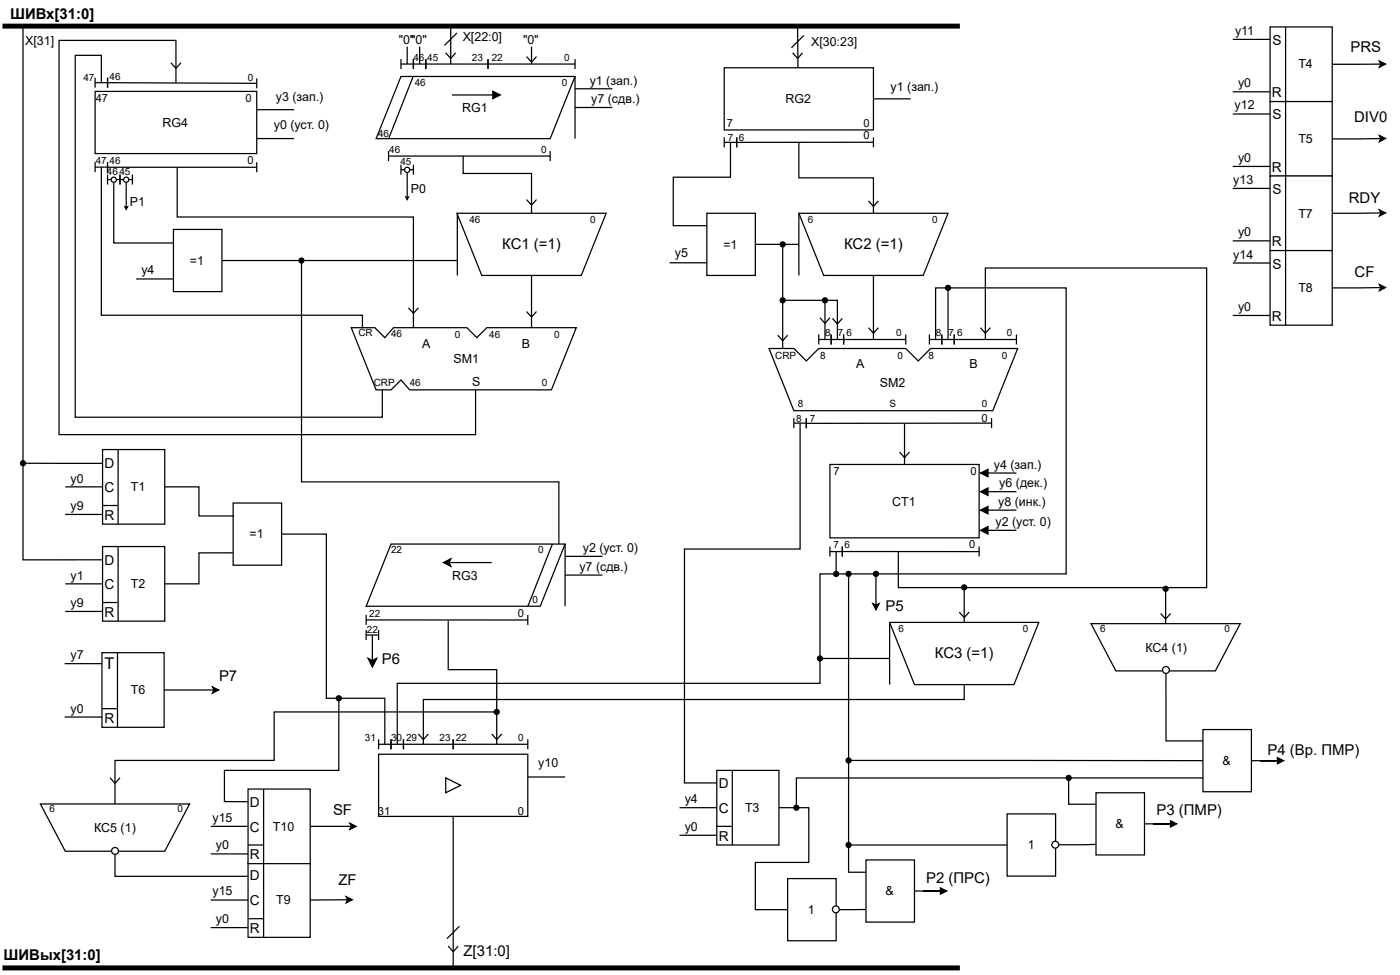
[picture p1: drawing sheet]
<svg xmlns="http://www.w3.org/2000/svg" width="286mm" height="199mm" viewBox="0 0 286 199" stroke-linecap="round" stroke-linejoin="round" font-family="sans-serif">
<path d="M.5 5.3h195.4" fill="none" stroke="#000" stroke-width="1" stroke-linecap="butt"/>
<path d="M81.8 15.6h35.6l-5.1 12.7h-35.5z" fill="#fff"/>
<g fill="none" stroke="#000" stroke-width=".25">
<path d="M81.8 15.6h35.6l-5.1 12.7h-35.5zM81.8 13.1h2.6M81.8 12.1v2M83.1 9.5v3.6M84.3 15.6l-5 12.7M84.4 12.1v2M86.9 13.1h30.5M86.9 12.1v2M92 5.5v7.6M92.2 19.4h8.4M93.3 6.7l-2.6 2.6M99.6 12.1v2"/>
<path d="M100.6 18.6l1.5 .8-1.5 .7zM108.5 9.5v3.6M117.4 12.1v2M117.4 15.6v12.7M117.4 18.1h7.6M79.3 31.8h33M79.3 30.8v2.1M112.3 30.8v2.1M117.4 21.9h7.6"/>
</g>
<path d="M100.6 18.6l1.5 .8-1.5 .7z" fill="#000"/>
<path d="M93.3 43.5h30.4l-5.1 12.7h-20.3z" fill="#fff"/>
<path d="M35.9 16.9v-8.7h-23.8v80.5h85v-9.1M84.4 13.1h2.5M84.4 12.1v2M85.6 9.5v3.6M86.9 12.1v2M22 34.1h30.4M22 33.1v2M36.2 34.1v10.2h48.2v22.6M52.4 33.1v2M94.5 31.8v3.6h14v8.1M93.3 43.5h30.4l-5.1 12.7h-20.3zM108.5 56.2v10.7" fill="none" stroke="#000" stroke-width=".25"/>
<path d="M147.8 13.8h30.5v12.7h-30.5z" fill="#fff"/>
<path d="M147.8 13.8h30.5v12.7h-30.5zM162.8 5.5l.1 8.2M164.1 7.2l-2.6 2.6M147.8 28v2.1M150.4 28v2.1M178.3 20.2h7.6M178.3 29h-30.5M178.3 28v2" fill="none" stroke="#000" stroke-width=".25"/>
<path d="M144.3 43.5h9.9v12.7h-9.9z" fill="#fff"/>
<path d="M149.1 29.1v7.1h-11.7v9.9h6.9M136.7 53.6h7.6M144.3 43.5h9.9v12.7h-9.9z" fill="none" stroke="#000" stroke-width=".25"/>
<path d="M163.1 43.5h30.4l-5.1 12.7h-20.3z" fill="#fff"/>
<g fill="none" stroke="#000" stroke-width=".25">
<path d="M91 10.8l1 1.1 1-1.1M107.5 11.5l1 1.2 1-1.2M161.8 10.8l1 1.1 1-1.1M163.1 29.1v7.2h15.2v7.2M107.5 40.7l1 1.2 1-1.2M154.2 49.9h8.9M159.8 50.4v20.8M163.1 43.5h30.4l-5.1 12.7h-20.3zM163.1 43.5v12.7M177.3 41l1 1.1 1-1.1M178.3 56.2v13M83.4 62.8l1 1.2 1-1.2"/>
<path d="M107.5 63.6l1 1.1 1-1.1M157 71.1h5l2.6 2.6 2.5-2.6h17.8l2.5 2.6 2.6-2.6h17.7l-5.1 12.7h-40.6zM158.7 68.4l1.1 1.1 1-1.1M160.3 61.3h10.6v8.1M167.1 69.3h17.8M167.1 68.3v2M167.4 64.8l1 1.2 1-1.2M168.4 61.8v7.4M169.6 68.3v2M169.9 65l1 1.1 1-1.1M172.2 68.3v2M177.3 66.9l1 1.1 1-1.1"/>
<path d="M184.9 68.3v2M189.7 69.3h17.8M189.7 68.3v2M192.2 68.3v2M194.8 68.3v2M200.1 66.9l1 1.1 1-1.1M207.5 68.3v2"/>
<circle cx="159.8" cy="49.9" r=".51"/>
<circle cx="159.8" cy="61.3" r=".51"/>
<circle cx="168.4" cy="61.3" r=".51"/>
</g>
<g fill="#000">
<circle cx="159.8" cy="49.9" r=".51"/>
<circle cx="159.8" cy="61.3" r=".51"/>
<circle cx="168.4" cy="61.3" r=".51"/>
</g>
<path d="M169.4 94.8h30.4v15h-30.4z" fill="#fff"/>
<g fill="none" stroke="#000" stroke-width=".25">
<path d="M193.5 59.3v10.1M191 69.2v-10.5h26.6v58.4h-46.9v-4.6M201.1 69.2v-14.5h45.2v65.2h-62.9v-7.4M164.6 85.4v2M169.4 94.8h30.4v15h-30.4zM183.6 92.2l1 1.2 1-1.2M184.6 86.4v8.4M202.4 85.3v2.1M202.4 86.3l-37.8 .1M169.4 112.6h30.4M169.4 111.5v2.1M171.9 111.5v2.1"/>
<path d="M199.8 111.5v2.1M200.1 100.3l1.6-.7v1.5zM200.1 104.1l1.6-.8v1.6zM200.1 108.2l1.6-.7v1.5zM201.7 100.3h5.8M201.7 104.1h5.8M201.7 108.2h5.8"/>
<circle cx="193.5" cy="58.7" r=".51"/>
</g>
<g fill="#000">
<path d="M200.1 100.3l1.6-.7v1.5zM200.1 104.1l1.6-.8v1.6zM200.1 108.2l1.6-.7v1.5z"/>
<circle cx="193.5" cy="58.7" r=".51"/>
</g>
<path d="M146.3 157.2h12.7v15.2h-12.7z" fill="#fff"/>
<path d="M163.3 86.4v25.6h-23.6v47.8h6.6M146.3 157.2h12.7v15.2h-12.7zM149.5 157.2v15.2M138.7 164.8h7.6M138.7 170.5h7.6M146.3 168.6h3" fill="none" stroke="#000" stroke-width=".25"/>
<path d="M160.8 179.3h9.9v12.7h-9.9z" fill="#fff"/>
<path d="M159 164.8h6.1v11.2h-10.9v9.6h6.6M160.8 179.3h9.9v12.7h-9.9zM176.8 185.6h-6.1" fill="none" stroke="#000" stroke-width=".25"/>
<circle cx="170.6" cy="185.6" r=".7" fill="#fff"/>
<g fill="none" stroke="#000" stroke-width=".25">
<path d="M186.7 181.8h5.2M191.9 181.2l1.3 .6-1.3 .7z"/>
<circle cx="170.6" cy="185.6" r=".7"/>
</g>
<path d="M191.9 181.2l1.3 .6-1.3 .7z" fill="#000"/>
<path d="M176.8 175.5h9.9v12.7h-9.9z" fill="#fff"/>
<g fill="none" stroke="#000" stroke-width=".25">
<path d="M173.2 117.6v60.4h3.5M173.7 172.4h31.9M176.8 175.5h9.9v12.7h-9.9z"/>
<circle cx="173.2" cy="117.1" r=".51"/>
<circle cx="173.2" cy="172.4" r=".51"/>
</g>
<g fill="#000">
<circle cx="173.2" cy="117.1" r=".51"/>
<circle cx="173.2" cy="172.4" r=".51"/>
</g>
<path d="M205.6 166.1h9.9v12.7h-9.9z" fill="#fff"/>
<path d="M205.6 166.1h9.9v12.7h-9.9zM223.7 172.3l-7.6 .1" fill="none" stroke="#000" stroke-width=".25"/>
<circle cx="215.4" cy="172.4" r=".7" fill="#fff"/>
<g fill="none" stroke="#000" stroke-width=".25">
<path d="M233.6 168.1h5.3M238.9 167.5l1.3 .6-1.3 .7z"/>
<circle cx="215.4" cy="172.4" r=".7"/>
</g>
<path d="M238.9 167.5l1.3 .6-1.3 .7z" fill="#000"/>
<path d="M223.7 161.8h9.9v12.7h-9.9z" fill="#fff"/>
<g fill="none" stroke="#000" stroke-width=".25">
<path d="M218.1 159.2v4.9h5.6M223.7 161.8h9.9v12.7h-9.9z"/>
<circle cx="218.1" cy="158.7" r=".51"/>
</g>
<circle cx="218.1" cy="158.7" r=".51" fill="#000"/>
<path d="M222.7 127.3h30.4l-5 9.6h-20.3z" fill="#fff"/>
<path d="M222.7 127.3h30.4l-5 9.6h-20.3z" fill="none" stroke="#000" stroke-width=".25"/>
<circle cx="238" cy="136.7" r=".7" fill="#fff"/>
<g fill="none" stroke="#000" stroke-width=".25">
<path d="M236.9 125.2l1 1.1 1-1.1M237.9 120.7v6.6M260.7 154.6l1.3 .6-1.3 .7zM260.7 155.2h-5.3"/>
<circle cx="237.9" cy="120.2" r=".51"/>
<circle cx="238" cy="136.7" r=".7"/>
</g>
<g fill="#000">
<path d="M260.7 154.6l1.3 .6-1.3 .7z"/>
<circle cx="237.9" cy="120.2" r=".51"/>
</g>
<path d="M245.5 148.9h9.9v12.7h-9.9z" fill="#fff"/>
<g fill="none" stroke="#000" stroke-width=".25">
<path d="M238 137.4v13.8h7.5M173.7 155.2h71.8M245.5 148.9h9.9v12.7h-9.9zM245.6 158.8h-83.1v5.5"/>
<circle cx="173.2" cy="155.2" r=".51"/>
<circle cx="162.5" cy="164.8" r=".51"/>
</g>
<g fill="#000">
<circle cx="173.2" cy="155.2" r=".51"/>
<circle cx="162.5" cy="164.8" r=".51"/>
</g>
<path d="M20.9 91.7h12.7v15.3h-12.7z" fill="#fff"/>
<g fill="none" stroke="#000" stroke-width=".25">
<path d="M4.7 5.7v108.5h16.2M5.2 94.5l15.8 .1M13.3 99.4h7.6M20.9 91.7h12.7v15.3h-12.7zM24.1 91.7v15.3M13.3 105h7.6M20.9 103.2h3.1"/>
<circle cx="4.7" cy="94.5" r=".51"/>
</g>
<circle cx="4.7" cy="94.5" r=".51" fill="#000"/>
<path d="M20.9 111.5h12.7v15.3h-12.7z" fill="#fff"/>
<path d="M13.3 119.1h7.6M20.9 111.5h12.7v15.3h-12.7zM24.1 111.5v15.3M57.5 109h9.1v33.5h11.9v9.4M13.3 124.8h7.6M20.9 123h3.1" fill="none" stroke="#000" stroke-width=".25"/>
<path d="M47.6 102.7h9.9v12.6h-9.9z" fill="#fff"/>
<path d="M22 36.6h2.5M22 35.6v2.1M24.5 35.6v2.1M93.3 43.5v12.7M33.6 99.4h7v5.9h7.2M47.5 112.8h-6.9v6.3h-7M47.6 102.7h9.9v12.6h-9.9z" fill="none" stroke="#000" stroke-width=".25"/>
<circle cx="23.2" cy="36.7" r=".53" fill="#fff"/>
<g fill="none" stroke="#000" stroke-width=".25">
<path d="M24.5 36.6h2.5M24.5 35.6v2.1M25.8 37.2v5.1M27 35.6v2.1M25.5 42.2l.3 .1 .2-.1-.2 .5z"/>
<circle cx="23.2" cy="36.7" r=".53"/>
</g>
<path d="M25.5 42.2l.3 .1 .2-.1-.2 .5z" fill="#000"/>
<circle cx="25.8" cy="36.7" r=".53" fill="#fff"/>
<g fill="none" stroke="#000" stroke-width=".25">
<path d="M23.2 37.2v12.4h12.4"/>
<circle cx="25.8" cy="36.7" r=".53"/>
</g>
<path d="M79.8 111h35.5l-5 12.7h-35.6z" fill="#fff"/>
<path d="M79.8 111h35.5l-5 12.7h-35.6zM90.5 114.8l1.5-.8-.4 .8 .4 .8zM91.6 114.8h8.8M112.7 111l-5 12.7M115.3 111v12.7M115.3 113.5h7.7M115.3 117.4h7.7" fill="none" stroke="#000" stroke-width=".25"/>
<path d="M90.5 114.8l1.5-.8-.4 .8 .4 .8z" fill="#000"/>
<path d="M19.4 18.7h33v12.6h-33z" fill="#fff"/>
<g fill="none" stroke="#000" stroke-width=".25">
<path d="M19.4 18.7h33v12.6h-33zM20.7 16.9v-5.6h-5.3v73.8h62.6v-5.5M34.9 12.8l1 1.2 1-1.2M61.5 53.7v44.6h52.6v12.7M74.7 126.5h33M74.7 125.5v2M74.7 128.6v2M74.7 129.6h2.6M75.1 134.3l.9 .5 .9-.5-.9 1.8zM76 129.6v5.2M77.3 128.6v2M107.7 125.5v2"/>
<circle cx="61.5" cy="53.2" r=".51"/>
</g>
<g fill="#000">
<path d="M75.1 134.3l.9 .5 .9-.5-.9 1.8z"/>
<circle cx="61.5" cy="53.2" r=".51"/>
</g>
<path d="M259.2 5.5h12.7v15.2h-12.7z" fill="#fff"/>
<path d="M251.6 8h7.6M251.6 18.7h7.6M259.2 5.5h12.7v15.2h-12.7zM262.4 5.5v15.2M281.5 12.5l1.3 .6-1.3 .6 .3-.6zM281.8 13.1h-9.9" fill="none" stroke="#000" stroke-width=".25"/>
<path d="M281.5 12.5l1.3 .6-1.3 .6 .3-.6z" fill="#000"/>
<path d="M259.2 20.7h12.7v15.3h-12.7z" fill="#fff"/>
<path d="M251.6 23.3h7.6M251.6 34h7.6M259.2 20.7h12.7v15.3h-12.7zM262.4 20.7v15.3M281.5 27.6l1.3 .7-1.3 .6 .3-.6zM281.8 28.3h-9.9M92.5 166.6v31.2" fill="none" stroke="#000" stroke-width=".25"/>
<path d="M281.5 27.6l1.3 .7-1.3 .6 .3-.6z" fill="#000"/>
<path d="M77.3 153.9h30.4v12.7h-30.4z" fill="#fff"/>
<path d="M77.3 153.9h30.4v12.7h-30.4z" fill="none" stroke="#000" stroke-width=".25"/>
<path d="M91 158.7l3 1.6-3 1.5z" fill="#fff"/>
<g fill="none" stroke="#000" stroke-width=".25">
<path d="M91.5 126.7v10h9.9v15.2M77.3 151.9h30.4M77.3 150.9v2M79.8 150.9v2M82.3 150.9v2M85.4 149.8l1 1.1 1-1.1M91 158.7l3 1.6-3 1.5zM92.5 150.9v2M100.4 149.8l1 1.1 1-1.1M107.7 150.9v2M107.7 158.6h7.6M91.5 193.1l1 1.1 1-1.1"/>
<path d="M93.8 189l-2.6 2.6"/>
</g>
<path d="M.5 197.5h195.4" fill="none" stroke="#000" stroke-width="1" stroke-linecap="butt"/>
<path d="M20.8 133.2h12.7v15.2h-12.7z" fill="#fff"/>
<path d="M81.8 34.6h2.6M81.8 33.6v2M83.1 35.2v5.1M84.4 33.6v2M82.9 40.2l.2 .1 .3-.1-.3 .5zM13.2 135.4h7.6M20.8 133.2h12.7v15.2h-12.7zM24 133.2v15.2M13.2 146.3h7.6M20.8 144.6h3.1M33.5 140.8h10.2M43.4 140.2l1.2 .6-1.2 .6 .3-.6z" fill="none" stroke="#000" stroke-width=".25"/>
<path d="M82.9 40.2l.2 .1 .3-.1-.3 .5zM43.4 140.2l1.2 .6-1.2 .6 .3-.6z" fill="#000"/>
<circle cx="83.1" cy="34.7" r=".53" fill="#fff"/>
<g fill="none" stroke="#000" stroke-width=".25">
<path d="M52.4 22.4h7.6M45.3 53.2h48"/>
<circle cx="83.1" cy="34.7" r=".53"/>
</g>
<path d="M35.4 46.8h9.9v12.7h-9.9z" fill="#fff"/>
<g fill="none" stroke="#000" stroke-width=".25">
<path d="M27.8 56.9h7.6M35.4 46.8h9.9v12.7h-9.9zM200.1 96.5l1.6-.7v1.5zM201.7 96.5h5.8M170.2 117.1h-2.8v22.3h-86.3v12.5M178.8 117.6v5.9M178.1 123.2l.7 .3 .6-.3-.6 1.2z"/>
<circle cx="170.7" cy="117.1" r=".51"/>
<circle cx="178.8" cy="117.1" r=".51"/>
</g>
<g fill="#000">
<path d="M200.1 96.5l1.6-.7v1.5zM178.1 123.2l.7 .3 .6-.3-.6 1.2z"/>
<circle cx="170.7" cy="117.1" r=".51"/>
<circle cx="178.8" cy="117.1" r=".51"/>
</g>
<path d="M181.6 127h30.4l-5 12.7h-20.3z" fill="#fff"/>
<g fill="none" stroke="#000" stroke-width=".25">
<path d="M19.4 15.9v2M19.4 16.9l33 .1M22 15.9v2M52.4 16v2M19.4 34.1h2.6M19.4 33.1v2M20.7 34.1v30.2h53.3v2.6M22 33.1v2M52.4 28.3h7.6M71.7 66.9h4.8l2 2 1.8-2h15l2 2 2.1-2h18.2l-5.1 12.7h-28.9l-1.8-2.1-2 2.1h-3zM162 86.3h2.6M162 85.3v2.1"/>
<path d="M164.6 85.3v2.1M167.9 134.4h13.7M181.6 127h30.4l-5 12.7h-20.3zM181.6 127v12.7M195.8 124.9l1 1.1 1-1.1M196.8 139.7v3h-110.4v9.2M196.8 120.4v6.6"/>
<circle cx="196.8" cy="119.9" r=".51"/>
<circle cx="167.4" cy="134.4" r=".51"/>
</g>
<g fill="#000">
<circle cx="196.8" cy="119.9" r=".51"/>
<circle cx="167.4" cy="134.4" r=".51"/>
</g>
<path d="M259.2 35.9h12.7v15.2h-12.7z" fill="#fff"/>
<path d="M251.6 38.4h7.6M259.2 35.9h12.7v15.2h-12.7zM262.4 35.9v15.2M251.6 49.1h7.6M281.5 42.8l1.3 .6-1.3 .7 .3-.6zM281.8 43.5h-9.9" fill="none" stroke="#000" stroke-width=".25"/>
<path d="M281.5 42.8l1.3 .6-1.3 .7 .3-.6z" fill="#000"/>
<path d="M259.2 51.1h12.7v15.3h-12.7z" fill="#fff"/>
<path d="M251.6 53.7h7.6M259.2 51.1h12.7v15.3h-12.7zM262.4 51.1v15.3M281.5 58.1l1.3 .6-1.3 .6 .3-.6zM281.8 58.7h-9.9M251.6 64.4h7.6" fill="none" stroke="#000" stroke-width=".25"/>
<path d="M281.5 58.1l1.3 .6-1.3 .6 .3-.6z" fill="#000"/>
<path d="M8.2 164.1h30.5l-5.1 9.6h-20.3z" fill="#fff"/>
<path d="M8.2 164.1h30.5l-5.1 9.6h-20.3z" fill="none" stroke="#000" stroke-width=".25"/>
<circle cx="23.5" cy="173.6" r=".7" fill="#fff"/>
<circle cx="23.5" cy="173.6" r=".7" fill="none" stroke="#000" stroke-width=".25"/>
<path d="M50.6 176.1h12.7v15.2h-12.7z" fill="#fff"/>
<g fill="none" stroke="#000" stroke-width=".25">
<path d="M22.5 158.7l1 1.2 1-1.2M100.9 145.3h-44.9v9.9h-32.5v8.9M23.5 174.3v4.5h27.2M50.6 176.1h12.7v15.2h-12.7zM53.8 176.1v15.2M43 183.7h7.6M43 189.3h7.6M50.6 187.5h3.1M70.6 183l1.3 .6-1.2 .7 .3-.7zM71 183.6l-7.7 .1"/>
<circle cx="101.4" cy="145.3" r=".51"/>
</g>
<g fill="#000">
<path d="M70.6 183l1.3 .6-1.2 .7 .3-.7z"/>
<circle cx="101.4" cy="145.3" r=".51"/>
</g>
<path d="M50.6 161h12.7v15.2h-12.7z" fill="#fff"/>
<g fill="none" stroke="#000" stroke-width=".25">
<path d="M69.2 143v14.2h-23.4v6.4h4.9M43 168.6h7.6M43 174.3h7.6M50.6 161h12.7v15.2h-12.7zM50.6 172.4h3.1M53.8 161v15.2M63.3 168.6h8.4M71.4 168l1.3 .6-1.3 .7 .3-.7z"/>
<circle cx="69.2" cy="142.5" r=".51"/>
</g>
<g fill="#000">
<path d="M71.4 168l1.3 .6-1.3 .7 .3-.7z"/>
<circle cx="69.2" cy="142.5" r=".51"/>
</g>
<text font-size="3.3" x="21.3" y="136.5">T</text>
<g font-size="3">
<text x="2" y="3.8">ШИВх[31:0]</text>
<text x="275.6" y="10.7">PRS</text>
<text x="276.4" y="24.9">DIV0</text>
<text x="275.3" y="41.4">RDY</text>
<text x="102.5" y="50.8">КС1 (=1)</text>
<text x="172.3" y="50.8">КС2 (=1)</text>
<text x="276.5" y="56.6">CF</text>
<text x="180.7" y="124.6">P5</text>
<text x="77.9" y="135.5">P6</text>
<text x="190.8" y="134.2">КС3 (=1)</text>
<text x="44.7" y="139.1">P7</text>
<text x="258.7" y="154">P4 (Вр. ПМР)</text>
<text x="68" y="166.2">SF</text>
<text x="236.1" y="166.2">P3 (ПМР)</text>
<text x="69.1" y="180.7">ZF</text>
<text x="189" y="180.2">P2 (ПРС)</text>
<text x=".7" y="195.9">ШИВых[31:0]</text>
<text x="94.6" y="195.2">Z[31:0]</text>
</g>
<g font-size="2.8">
<text x="259.7" y="9.1">S</text>
<text x="259.6" y="19.8">R</text>
<text x="259.7" y="24.4">S</text>
<text x="259.6" y="35">R</text>
<text x="259.7" y="39.6">S</text>
<text x="259.6" y="50.2">R</text>
<text x="259.7" y="54.8">S</text>
<text x="259.6" y="65.5">R</text>
<text x="21.3" y="95.4">D</text>
<text x="21.3" y="100.5">C</text>
<text x="21.3" y="106.1">R</text>
<text x="21.3" y="115.2">D</text>
<text x="21.3" y="125.9">R</text>
<text x="21.3" y="120.3">C</text>
<text x="21.3" y="147.4">R</text>
<text x="146.7" y="160.9">D</text>
<text x="51" y="164.7">D</text>
<text x="146.7" y="166">C</text>
<text x="51" y="169.8">C</text>
<text x="146.7" y="171.6">R</text>
<text x="51" y="179.7">D</text>
<text x="51" y="175.4">R</text>
<text x="51" y="184.7">C</text>
<text x="51" y="190.3">R</text>
</g>
<g font-size="2.5">
<text x="5.2" y="9.1">X[31]</text>
<text x="81.4" y="8.9">&quot;0&quot;&quot;0&quot;</text>
<text x="94.4" y="8.4">X[22:0]</text>
<text x="106.8" y="8.9">&quot;0&quot;</text>
<text x="165.6" y="9.4">X[30:23]</text>
<text x="252.1" y="7.1">y11</text>
<text x="120.4" y="17.3">y1 (зап.)</text>
<text x="252.7" y="17.8">y0</text>
<text x="265" y="14">T4</text>
<text x="56.3" y="20.6">y3 (зап.)</text>
<text x="94.3" y="22.8">RG1</text>
<text x="120.7" y="21.1">y7 (сдв.)</text>
<text x="160.3" y="21.1">RG2</text>
<text x="181.8" y="18.5">y1 (зап.)</text>
<text x="252" y="22.3">y12</text>
<text x="33.2" y="25.9">RG4</text>
<text x="55.9" y="26.4">y0 (уст. 0)</text>
<text x="265" y="29.2">T5</text>
<text x="252.7" y="33">y0</text>
<text x="83.8" y="39.3">P0</text>
<text x="251.7" y="37.6">y13</text>
<text x="26.5" y="42.1">P1</text>
<text x="265" y="44.4">T7</text>
<text x="137.7" y="52.5">y5</text>
<text x="147.6" y="50.8">=1</text>
<text x="251.7" y="52.8">y14</text>
<text x="252.7" y="48.2">y0</text>
<text x="28.9" y="55.8">y4</text>
<text x="38.8" y="54.1">=1</text>
<text x="265" y="59.6">T8</text>
<text x="252.7" y="63.4">y0</text>
<text x="86.2" y="71.1">A</text>
<text x="106.5" y="71.1">B</text>
<text x="92.6" y="74.1">SM1</text>
<text x="174.8" y="75.1">A</text>
<text x="197.9" y="75.1">B</text>
<text x="96.3" y="78.7">S</text>
<text x="179.6" y="78.9">SM2</text>
<text x="202.8" y="95.7">y4 (зап.)</text>
<text x="14.4" y="98.5">y0</text>
<text x="26.7" y="100.2">T1</text>
<text x="204" y="99.5">y6 (дек.)</text>
<text x="14.4" y="104">y9</text>
<text x="182.1" y="103.3">CT1</text>
<text x="203.2" y="107.3">y2 (уст. 0)</text>
<text x="203.7" y="103.3">y8 (инк.)</text>
<text x="51" y="109.9">=1</text>
<text x="119" y="112.7">y2 (уст. 0)</text>
<text x="14.4" y="118.3">y1</text>
<text x="92.3" y="118.3">RG3</text>
<text x="118.3" y="116.5">y7 (сдв.)</text>
<text x="14.4" y="123.8">y9</text>
<text x="26.7" y="120">T2</text>
<text x="14.4" y="134.5">y7</text>
<text x="233.8" y="133">КС4 (1)</text>
<text x="26.7" y="141.6">T6</text>
<text x="14.4" y="145.4">y0</text>
<text x="109.9" y="156.6">y10</text>
<text x="249.5" y="156.1">&amp;</text>
<text x="43.4" y="167.7">y15</text>
<text x="139.8" y="163.9">y4</text>
<text x="152.1" y="165.7">T3</text>
<text x="19.2" y="169.8">КС5 (1)</text>
<text x="44.1" y="173.3">y0</text>
<text x="55.7" y="169.5">T10</text>
<text x="139.8" y="169.5">y0</text>
<text x="209.8" y="173.3">1</text>
<text x="227.7" y="169">&amp;</text>
<text x="43.4" y="182.7">y15</text>
<text x="56.4" y="184.5">T9</text>
<text x="180.7" y="182.7">&amp;</text>
<text x="44.1" y="188.3">y0</text>
<text x="164.9" y="186.5">1</text>
</g>
<g font-size="2.3">
<text x="19.5" y="20.8">47</text>
<text x="50.1" y="20.8">0</text>
<text x="148.3" y="25.9">7</text>
<text x="176.2" y="25.9">0</text>
<text x="176.2" y="28.4">0</text>
<text x="50.5" y="33.5">0</text>
<text x="200.4" y="86">0</text>
<text x="170.2" y="96.9">7</text>
<text x="198.1" y="96.9">0</text>
<text x="197.8" y="111.9">0</text>
<text x="105.7" y="125.9">0</text>
<text x="77.1" y="166.2">31</text>
<text x="105.7" y="166.2">0</text>
</g>
<g font-size="2">
<text x="17" y="16.5">47</text>
<text x="22.3" y="16.2">46</text>
<text x="50.6" y="16.5">0</text>
<text x="84.4" y="12.4">46</text>
<text x="84.6" y="17.5">46</text>
<text x="87.2" y="12.4">45</text>
<text x="96.3" y="12.4">23</text>
<text x="100.4" y="12.4">22</text>
<text x="114.6" y="17.5">0</text>
<text x="115.2" y="12.4">0</text>
<text x="77.2" y="27.9">46</text>
<text x="148.5" y="28.7">7</text>
<text x="150.8" y="28.7">6</text>
<text x="19.6" y="33.5">47</text>
<text x="21.8" y="35.8">4645</text>
<text x="22.3" y="33.5">46</text>
<text x="79.4" y="31.2">46</text>
<text x="81.7" y="33.8">45</text>
<text x="110.5" y="31.2">0</text>
<text x="95.8" y="45.4">46</text>
<text x="120.5" y="45.4">0</text>
<text x="164.9" y="45.4">6</text>
<text x="190.3" y="45.4">0</text>
<text x="73.1" y="68.5">CR</text>
<text x="79.8" y="68.8">46</text>
<text x="92.8" y="69">0</text>
<text x="99.9" y="69">46</text>
<text x="113.1" y="69">0</text>
<text x="168.4" y="68.5">8</text>
<text x="171" y="68.5">7</text>
<text x="172.8" y="68.5">6</text>
<text x="182.9" y="68.5">0</text>
<text x="191" y="68.5">8</text>
<text x="193.6" y="68.5">7</text>
<text x="195.3" y="68.5">6</text>
<text x="205.5" y="68.5">0</text>
<text x="158.2" y="73.3">CRP</text>
<text x="167.4" y="73.3">8</text>
<text x="183.2" y="73.3">0</text>
<text x="189.5" y="73.3">8</text>
<text x="204.5" y="73.3">0</text>
<text x="76.3" y="78.7">CRP</text>
<text x="83.6" y="78.7">46</text>
<text x="110.6" y="78.7">0</text>
<text x="162.9" y="83">8</text>
<text x="181.5" y="83">S</text>
<text x="200.4" y="83">0</text>
<text x="162.5" y="86">8</text>
<text x="165.3" y="86">7</text>
<text x="79.8" y="112.9">22</text>
<text x="109.8" y="112.9">0</text>
<text x="170.1" y="111.9">7</text>
<text x="172.4" y="111.9">6</text>
<text x="75.4" y="125.9">22</text>
<text x="108.7" y="123.1">0</text>
<text x="74.9" y="129.2">22</text>
<text x="183.4" y="128.9">6</text>
<text x="208.8" y="128.9">0</text>
<text x="224.5" y="128.9">6</text>
<text x="249.9" y="128.9">0</text>
<text x="74.5" y="151.2">31</text>
<text x="79.8" y="151.2">30</text>
<text x="82.9" y="151.2">29</text>
<text x="89.7" y="151.2">23</text>
<text x="93" y="151.2">22</text>
<text x="105.8" y="151.2">0</text>
<text x="10.1" y="165.7">6</text>
<text x="36.2" y="165.7">0</text>
</g>
</svg>
